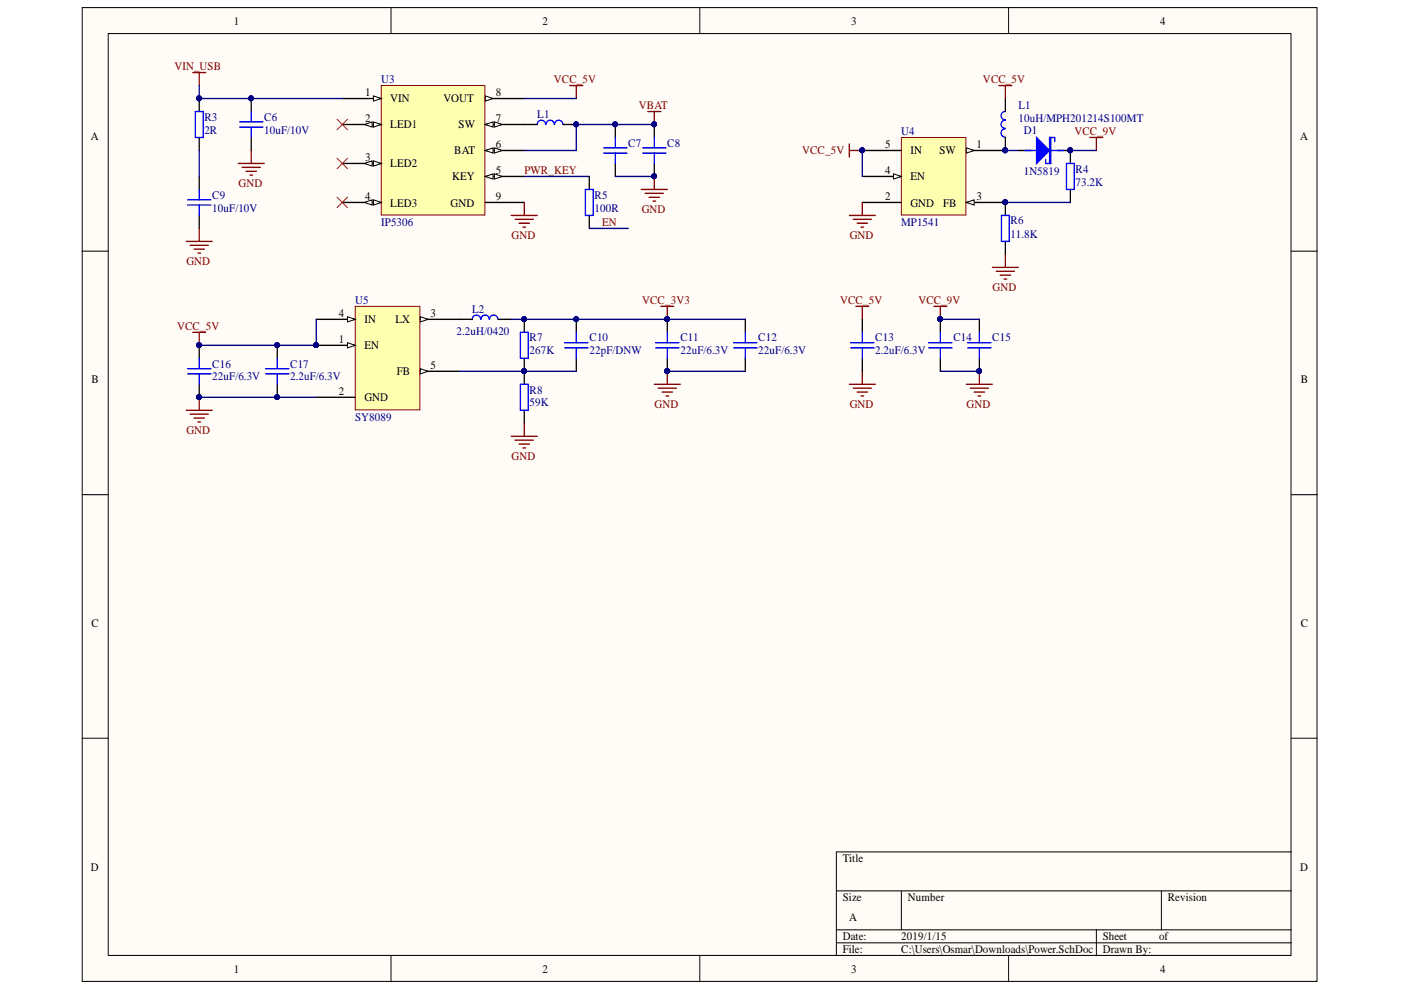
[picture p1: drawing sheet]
<svg xmlns="http://www.w3.org/2000/svg" width="297mm" height="210mm" viewBox="0 0 297 210" stroke-linecap="round" stroke-linejoin="round" font-family="sans-serif">
<g fill="#fffcf8" stroke="#000" stroke-width=".21">
<path d="M17.4 1.6h261.8v206.5h-261.8z"/>
<path d="M22.9 7.1h250.8v195.5h-250.8z"/>
</g>
<g fill="none" stroke="#000" stroke-width=".21">
<path d="M82.9 1.6v5.5M148.4 1.6v5.5M213.8 1.6v5.5M17.4 53.2h5.5M273.8 53.2h5.5M17.4 104.9h5.5M273.8 104.9h5.5M17.4 156.5h5.5M273.8 156.5h5.5M177.3 188.9h96.5M177.3 197.1h96.5M177.3 199.9h96.5"/>
<path d="M191.1 188.9v8.2M232.5 197.1v5.6M246.2 188.9v8.2M273.8 180.6h-96.5v22.1M82.9 202.7v5.5M148.4 202.7v5.5M213.8 202.7v5.5"/>
</g>
<path d="M191.1 29.2h13.7v16.4h-13.7z" fill="#ffffb0" stroke="#800000" stroke-width=".21"/>
<path d="M204.9 31.9h8.3" fill="none" stroke="#000" stroke-width=".28"/>
<path d="M204.9 31.4l1.6 .5-1.6 .6z" fill="#fffcf8"/>
<path d="M204.9 31.4l1.6 .5-1.6 .6z" fill="none" stroke="#000" stroke-width=".21"/>
<circle cx="213.1" cy="31.9" r=".51" fill="#000080" stroke="#000080" stroke-width=".21"/>
<path d="M182.8 42.9h8.3M204.9 42.9h8.3" fill="none" stroke="#000" stroke-width=".28"/>
<path d="M204.9 42.9l1.6-.5v1.1z" fill="#fffcf8"/>
<path d="M204.9 42.9l1.6-.5v1.1z" fill="none" stroke="#000" stroke-width=".21"/>
<circle cx="213.1" cy="42.9" r=".51" fill="#000080" stroke="#000080" stroke-width=".21"/>
<path d="M182.8 37.4h8.3" fill="none" stroke="#000" stroke-width=".28"/>
<path d="M189.4 36.9l1.7 .5-1.7 .6z" fill="#fffcf8"/>
<path d="M189.4 36.9l1.7 .5-1.7 .6z" fill="none" stroke="#000" stroke-width=".21"/>
<path d="M182.8 31.9h8.3" fill="none" stroke="#000" stroke-width=".28"/>
<g fill="#000080" stroke="#000080" stroke-width=".21">
<circle cx="182.8" cy="31.9" r=".51"/>
<circle cx="213.1" cy="31.9" r=".51"/>
<circle cx="213.1" cy="42.9" r=".51"/>
</g>
<path d="M75.3 65h13.7v21.9h-13.7z" fill="#ffffb0" stroke="#800000" stroke-width=".21"/>
<path d="M67.1 67.7h8.2" fill="none" stroke="#000" stroke-width=".28"/>
<path d="M73.7 67.2l1.6 .5-1.6 .6z" fill="#fffcf8"/>
<path d="M73.7 67.2l1.6 .5-1.6 .6z" fill="none" stroke="#000" stroke-width=".21"/>
<path d="M67.1 73.2h8.2" fill="none" stroke="#000" stroke-width=".28"/>
<path d="M73.7 72.7l1.6 .5-1.6 .6z" fill="#fffcf8"/>
<path d="M73.7 72.7l1.6 .5-1.6 .6z" fill="none" stroke="#000" stroke-width=".21"/>
<circle cx="67" cy="73.2" r=".51" fill="#000080" stroke="#000080" stroke-width=".21"/>
<path d="M89.1 67.7h8.3M67.1 84.2h8.2" fill="none" stroke="#000" stroke-width=".28"/>
<path d="M89.1 67.2l1.7 .5-1.7 .6z" fill="#fffcf8"/>
<path d="M89.1 67.2l1.7 .5-1.7 .6z" fill="none" stroke="#000" stroke-width=".21"/>
<path d="M89.1 78.7h8.3" fill="none" stroke="#000" stroke-width=".28"/>
<path d="M89.1 78.2l1.7 .5-1.7 .6z" fill="#fffcf8"/>
<path d="M89.1 78.2l1.7 .5-1.7 .6z" fill="none" stroke="#000" stroke-width=".21"/>
<g fill="#000080" stroke="#000080" stroke-width=".21">
<circle cx="67" cy="73.2" r=".51"/>
<circle cx="42.2" cy="84.2" r=".51"/>
<circle cx="58.7" cy="73.2" r=".51"/>
<circle cx="58.7" cy="84.2" r=".51"/>
<circle cx="42.2" cy="73.2" r=".51"/>
<circle cx="141.4" cy="67.7" r=".51"/>
<circle cx="141.4" cy="78.7" r=".51"/>
<circle cx="111.1" cy="78.7" r=".51"/>
<circle cx="111.1" cy="67.7" r=".51"/>
<circle cx="122.1" cy="67.7" r=".51"/>
<circle cx="53.2" cy="20.8" r=".51"/>
<circle cx="42.2" cy="20.8" r=".51"/>
</g>
<g fill="none" stroke="#800000" stroke-width=".28">
<path d="M40.9 15.4h2.7M42.2 15.4v2.7M50.5 34.7h5.5M51.3 35.5h3.9M52.2 36.3h2.2M53 37.1h.5M53.3 31.9v2.8M39.5 51.2h5.5M40.3 52h3.9M41.1 52.8h2.2M42 53.7h.5M42.2 48.4v2.8"/>
<path d="M140.1 65h2.8M141.5 65v2.7M141.5 78.7v2.8M39.5 87h5.5M40.3 87.8h3.9M41.1 88.6h2.2M42 89.5h.5M42.2 84.2v2.8M108.4 92.5h5.5M109.2 93.3h3.9M110.1 94.1h2.2M110.9 95h.5"/>
<path d="M111.2 89.7v2.8M138.7 81.5h5.5M139.6 82.3h3.8M140.4 83.1h2.2M141.2 84h.6"/>
</g>
<g fill="none" stroke="#000" stroke-width=".28">
<path d="M42.2 20.9v2.7M42.2 29.2v2.7M42.2 37.4v2.8M53.3 20.9v2.7M53.3 29.2v2.7M42.2 45.7v2.7M42.2 73.2v2.8M58.8 73.2v2.8M97.4 67.7h2.7M105.6 67.7h2.8M111.2 67.7v2.8M111.2 76v5.5"/>
<path d="M122.2 67.7v2.8M122.2 76v2.7M141.5 67.7v2.8M141.5 76v2.7M158 67.7v2.8M158 76v2.7M42.2 81.5v2.7M58.8 81.5v2.7M111.2 87v2.7"/>
</g>
<g fill="none" stroke="#00f" stroke-width=".28">
<path d="M41.4 23.6h1.7v5.6h-1.7zM50.8 26.9h4.9M50.8 25.8h4.9M53.3 23.6v2.2M53.3 26.9v2.3M39.8 43.5h4.9M39.8 42.4h4.9M42.2 40.2v2.2M42.2 43.5v2.2M39.8 79.3h4.9M39.8 78.2h4.9M42.2 76v2.2"/>
<path d="M42.2 79.3v2.2M56.3 79.3h5M56.3 78.2h5M58.8 76v2.2M58.8 79.3v2.2M101.9 67.7a.88 .88 0 0 0-.9-.9 .88 .88 0 0 0-.9 .9M103.7 67.7a.87 .87 0 0 0-.9-.9 .87 .87 0 0 0-.8 .9M105.6 67.7a.88 .88 0 0 0-.9-.9 .88 .88 0 0 0-.9 .9M110.3 70.5h1.7v5.5h-1.7zM119.7 73.8h5M119.7 72.7h5M122.2 70.5v2.2"/>
<path d="M122.2 73.8v2.2M139 73.8h5M139 72.7h5M141.5 70.5v2.2M141.5 73.8v2.2M155.5 73.8h5M155.5 72.7h5M158 70.5v2.2M158 73.8v2.2M110.3 81.5h1.7v5.5h-1.7z"/>
</g>
<path d="M80.8 18.1h22v27.5h-22z" fill="#ffffb0" stroke="#800000" stroke-width=".21"/>
<path d="M72.6 20.9h8.2" fill="none" stroke="#000" stroke-width=".28"/>
<path d="M79.2 20.3l1.6 .6-1.6 .5z" fill="#fffcf8"/>
<path d="M79.2 20.3l1.6 .6-1.6 .5z" fill="none" stroke="#000" stroke-width=".21"/>
<path d="M72.6 26.4h8.2" fill="none" stroke="#000" stroke-width=".28"/>
<path d="M79.2 25.8l1.6 .6-1.6 .5z" fill="#fffcf8"/>
<path d="M79.2 25.8l1.6 .6-1.6 .5z" fill="none" stroke="#000" stroke-width=".21"/>
<path d="M77.3 26.4l1.6-.6v1.1z" fill="#fffcf8"/>
<path d="M77.3 26.4l1.6-.6v1.1z" fill="none" stroke="#000" stroke-width=".21"/>
<path d="M72.6 34.7h8.2" fill="none" stroke="#000" stroke-width=".28"/>
<path d="M79.2 34.1l1.6 .6-1.6 .5z" fill="#fffcf8"/>
<path d="M79.2 34.1l1.6 .6-1.6 .5z" fill="none" stroke="#000" stroke-width=".21"/>
<path d="M77.3 34.7l1.6-.6v1.1z" fill="#fffcf8"/>
<path d="M77.3 34.7l1.6-.6v1.1z" fill="none" stroke="#000" stroke-width=".21"/>
<path d="M72.6 42.9h8.2" fill="none" stroke="#000" stroke-width=".28"/>
<path d="M79.2 42.4l1.6 .5-1.6 .6z" fill="#fffcf8"/>
<path d="M79.2 42.4l1.6 .5-1.6 .6z" fill="none" stroke="#000" stroke-width=".21"/>
<path d="M77.3 42.9l1.6-.5v1.1z" fill="#fffcf8"/>
<path d="M77.3 42.9l1.6-.5v1.1z" fill="none" stroke="#000" stroke-width=".21"/>
<path d="M102.9 37.4h8.3" fill="none" stroke="#000" stroke-width=".28"/>
<path d="M102.9 37.4l1.6-.5v1.1z" fill="#fffcf8"/>
<path d="M102.9 37.4l1.6-.5v1.1z" fill="none" stroke="#000" stroke-width=".21"/>
<path d="M104.8 36.9l1.7 .5-1.7 .6z" fill="#fffcf8"/>
<path d="M104.8 36.9l1.7 .5-1.7 .6z" fill="none" stroke="#000" stroke-width=".21"/>
<path d="M102.9 31.9h8.3" fill="none" stroke="#000" stroke-width=".28"/>
<path d="M102.9 31.9l1.6-.5v1.1z" fill="#fffcf8"/>
<path d="M102.9 31.9l1.6-.5v1.1z" fill="none" stroke="#000" stroke-width=".21"/>
<path d="M104.8 31.4l1.7 .5-1.7 .6z" fill="#fffcf8"/>
<path d="M104.8 31.4l1.7 .5-1.7 .6z" fill="none" stroke="#000" stroke-width=".21"/>
<path d="M102.9 26.4h8.3" fill="none" stroke="#000" stroke-width=".28"/>
<path d="M102.9 26.4l1.6-.6v1.1z" fill="#fffcf8"/>
<path d="M102.9 26.4l1.6-.6v1.1z" fill="none" stroke="#000" stroke-width=".21"/>
<path d="M104.8 25.8l1.7 .6-1.7 .5z" fill="#fffcf8"/>
<path d="M104.8 25.8l1.7 .6-1.7 .5z" fill="none" stroke="#000" stroke-width=".21"/>
<path d="M102.9 20.9h8.3" fill="none" stroke="#000" stroke-width=".28"/>
<path d="M102.9 20.3l1.6 .6-1.6 .5z" fill="#fffcf8"/>
<path d="M102.9 20.3l1.6 .6-1.6 .5z" fill="none" stroke="#000" stroke-width=".21"/>
<path d="M111.2 26.4h2.7M119.4 26.4h2.8M130.5 26.4v2.8M130.5 34.7v2.7M138.7 26.4v2.8M138.7 34.7v2.7M213.2 20.9v2.7M213.2 29.2v2.7M215.9 31.9h2.8M224.2 31.9h2.7M102.9 42.9h8.3" fill="none" stroke="#000" stroke-width=".28"/>
<g fill="none" stroke="#00f" stroke-width=".28">
<path d="M115.7 26.4a.88 .88 0 0 0-.9-.9 .88 .88 0 0 0-.9 .9M117.5 26.4a.87 .87 0 0 0-.9-.9 .87 .87 0 0 0-.8 .9M119.3 26.4a.88 .88 0 0 0-.8-.9 .88 .88 0 0 0-.9 .9M128 32.5h4.9M128 31.4h4.9M130.5 29.2v2.2M130.5 32.5v2.2M136.2 32.5h5M136.2 31.4h5M138.7 29.2v2.2M138.7 32.5v2.2M213.2 23.6a.88 .88 0 0 0-1 .9 .88 .88 0 0 0 1 .9"/>
<path d="M213.2 25.5a.87 .87 0 0 0-1 .9 .87 .87 0 0 0 1 .8M213.2 27.3a.88 .88 0 0 0-1 .9 .88 .88 0 0 0 1 .9M217.3 31.9h8.3M222.5 29.2h.3v5.5h-.3zM222.7 29.2v5.5"/>
</g>
<g fill="#000080" stroke="#000080" stroke-width=".21">
<circle cx="122.1" cy="26.4" r=".51"/>
<circle cx="130.4" cy="26.4" r=".51"/>
<circle cx="138.7" cy="26.4" r=".51"/>
<circle cx="138.7" cy="37.4" r=".51"/>
<circle cx="182.8" cy="31.9" r=".51"/>
<circle cx="213.1" cy="31.9" r=".51"/>
<circle cx="226.9" cy="31.9" r=".51"/>
</g>
<g fill="none" stroke="#800000" stroke-width=".28">
<path d="M120.8 18.1h2.8M122.2 18.1v2.8M211.8 18.1h2.7M213.2 18.1v2.8M137.3 23.6h2.8M138.7 23.6v2.8M138.7 37.4v2.8M180.1 30.5v2.8M180.1 31.9h2.7M108.4 45.7h5.5M109.2 46.5h3.9M110.1 47.3h2.2"/>
<path d="M110.9 48.2h.5M111.2 42.9v2.8M136 40.2h5.5M136.8 41h3.9M137.6 41.8h2.2M138.4 42.6h.6M180.1 45.7h5.5M180.9 46.5h3.9M181.7 47.3h2.2M182.6 48.2h.5M182.8 42.9v2.8"/>
</g>
<path d="M71.5 25.3l2.2 2.2M71.5 33.6l2.2 2.2M73.7 25.3l-2.2 2.2M73.7 33.6l-2.2 2.2M71.5 41.8l2.2 2.2M73.7 41.8l-2.2 2.2" fill="none" stroke="#f00" stroke-width=".21"/>
<path d="M219.8 29.2l2.7 2.7-2.7 2.8z" fill="#00f"/>
<g fill="none" stroke="#00f" stroke-width=".28">
<path d="M219.8 29.2l2.7 2.7-2.7 2.8zM221.7 33.8v.9h1.1M222.5 29.2h1.1v.8M226.1 34.7h1.7v5.5h-1.7zM124.1 40.2h1.7v5.5h-1.7zM212.3 45.7h1.7v5.5h-1.7zM180.3 73.8h5M180.3 72.7h5M182.8 70.5v2.2M182.8 73.8v2.2M196.9 73.8h5M196.9 72.7h5"/>
<path d="M199.4 70.5v2.2M199.4 73.8v2.2M205.2 73.8h4.9M205.2 72.7h4.9M207.6 70.5v2.2M207.6 73.8v2.2"/>
</g>
<g fill="#000080" stroke="#000080" stroke-width=".21">
<circle cx="226.9" cy="31.9" r=".51"/>
<circle cx="213.1" cy="42.9" r=".51"/>
<circle cx="199.3" cy="67.7" r=".51"/>
<circle cx="42.2" cy="84.2" r=".51"/>
<circle cx="58.7" cy="84.2" r=".51"/>
<circle cx="42.2" cy="73.2" r=".51"/>
<circle cx="58.7" cy="73.2" r=".51"/>
<circle cx="67" cy="73.2" r=".51"/>
<circle cx="141.4" cy="67.7" r=".51"/>
<circle cx="141.4" cy="78.7" r=".51"/>
<circle cx="111.1" cy="78.7" r=".51"/>
<circle cx="122.1" cy="67.7" r=".51"/>
<circle cx="111.1" cy="67.7" r=".51"/>
<circle cx="42.2" cy="20.8" r=".51"/>
<circle cx="53.2" cy="20.8" r=".51"/>
<circle cx="122.1" cy="26.4" r=".51"/>
<circle cx="130.4" cy="26.4" r=".51"/>
<circle cx="138.7" cy="26.4" r=".51"/>
<circle cx="138.7" cy="37.4" r=".51"/>
<circle cx="182.8" cy="31.9" r=".51"/>
<circle cx="213.1" cy="31.9" r=".51"/>
<circle cx="207.6" cy="78.7" r=".51"/>
</g>
<path d="M124.9 37.4v2.8M226.9 31.9v2.8M124.9 45.7v2.7M213.2 42.9v2.8M213.2 51.2v2.7M226.9 40.2v2.7M182.8 67.7v2.8M182.8 76v2.7M199.4 67.7v2.8M199.4 76v2.7M207.6 67.7v2.8M207.6 76v2.7" fill="none" stroke="#000" stroke-width=".28"/>
<g fill="none" stroke="#800000" stroke-width=".28">
<path d="M231.1 29.2h2.7M232.5 29.2v2.7M210.4 56.7h5.5M211.2 57.5h3.9M212.1 58.3h2.2M212.9 59.2h.5M213.2 53.9v2.8M40.9 70.5h2.7M42.2 70.5v2.7M181.5 65h2.7M182.8 65v2.7M182.8 78.7v2.8"/>
<path d="M198 65h2.7M199.4 65v2.7M207.6 78.7v2.8M180.1 81.5h5.5M180.9 82.3h3.9M181.7 83.1h2.2M182.6 84h.5M204.9 81.5h5.5M205.7 82.3h3.9M206.5 83.1h2.2M207.4 84h.5"/>
</g>
<g fill="none" stroke="#000080" stroke-width=".28">
<path d="M42.2 18.1v2.8h30.4M42.2 31.9v5.5M111.2 20.9h11M111.2 37.4h13.7M130.5 37.4h8.2M138.7 26.4h-16.5v5.5h-11M182.8 31.9v5.5M213.2 31.9h2.7M226.9 31.9h5.6M124.9 48.4h8.3M213.2 42.9h13.7M67.1 67.7v5.5h-24.9"/>
<path d="M97.4 78.7h24.8M108.4 67.7h49.6M141.5 78.7h16.5M199.4 67.7h8.2M199.4 78.7h8.2M42.2 84.2h24.9"/>
</g>
<g font-size="2.5">
<text x="49.6" y="5.2">1</text>
<text x="115" y="5.2">2</text>
<text x="180.5" y="5.2">3</text>
<text x="246" y="5.2">4</text>
<text x="77.4" y="20.4">1</text>
<text x="82.8" y="21.7">VIN</text>
<text x="94" y="21.7">VOUT</text>
<text x="105.1" y="20.4">8</text>
<text x="19.3" y="29.7">A</text>
<text x="77.4" y="25.9">2</text>
<text x="82.8" y="27.2">LED1</text>
<text x="97.2" y="27.2">SW</text>
<text x="105.1" y="25.9">7</text>
<text x="275.7" y="29.7">A</text>
<text x="77.4" y="34.2">3</text>
<text x="82.8" y="35.5">LED2</text>
<text x="96.3" y="32.7">BAT</text>
<text x="105.1" y="31.4">6</text>
<text x="187.7" y="31.4">5</text>
<text x="193" y="32.7">IN</text>
<text x="199.2" y="32.7">SW</text>
<text x="207.1" y="31.4">1</text>
<text x="95.9" y="38.2">KEY</text>
<text x="105.1" y="36.9">5</text>
<text x="187.7" y="36.9">4</text>
<text x="193" y="38.2">EN</text>
<text x="77.4" y="42.4">4</text>
<text x="82.8" y="43.8">LED3</text>
<text x="95.5" y="43.8">GND</text>
<text x="105.1" y="42.4">9</text>
<text x="187.7" y="42.4">2</text>
<text x="193" y="43.8">GND</text>
<text x="200" y="43.8">FB</text>
<text x="207.1" y="42.4">3</text>
<text x="71.8" y="67.1">4</text>
<text x="77.3" y="68.6">IN</text>
<text x="83.9" y="68.6">LX</text>
<text x="91.3" y="67.1">3</text>
<text x="71.8" y="72.7">1</text>
<text x="77.3" y="74.1">EN</text>
<text x="19.4" y="81.2">B</text>
<text x="71.8" y="83.7">2</text>
<text x="84.1" y="79.6">FB</text>
<text x="91.3" y="78.2">5</text>
<text x="275.8" y="81.2">B</text>
<text x="77.3" y="85.1">GND</text>
<text x="19.4" y="132.9">C</text>
<text x="275.8" y="132.9">C</text>
<text x="19.3" y="184.6">D</text>
<text x="178.7" y="182.8">Title</text>
<text x="275.7" y="184.6">D</text>
<text x="178.7" y="191.1">Size</text>
<text x="192.5" y="191.1">Number</text>
<text x="247.6" y="191.1">Revision</text>
<text x="180.1" y="195.2">A</text>
<text x="178.7" y="199.4">Date:</text>
<text x="178.7" y="202.1">File:</text>
<text x="191.1" y="199.4">2019/1/15</text>
<text x="191.1" y="202.1">C:\Users\Osmar\Downloads\Power.SchDoc</text>
<text x="233.8" y="199.4">Sheet</text>
<text x="233.8" y="202.1">Drawn By:</text>
<text x="245.7" y="199.4">of</text>
<text x="49.6" y="206.2">1</text>
<text x="115" y="206.2">2</text>
<text x="180.5" y="206.2">3</text>
<text x="246" y="206.2">4</text>
</g>
<g font-size="2.5" fill="#800000">
<text x="37" y="14.9">VIN_USB</text>
<text x="117.4" y="17.6">VCC_5V</text>
<text x="208.4" y="17.6">VCC_5V</text>
<text x="135.5" y="23.1">VBAT</text>
<text x="227.8" y="28.6">VCC_9V</text>
<text x="170.1" y="32.7">VCC_5V</text>
<text x="50.6" y="39.6">GND</text>
<text x="111.2" y="36.9">PWR_KEY</text>
<text x="127.7" y="47.9">EN</text>
<text x="136.1" y="45.1">GND</text>
<text x="108.5" y="50.6">GND</text>
<text x="180.2" y="50.6">GND</text>
<text x="39.5" y="56.1">GND</text>
<text x="136.1" y="64.4">VCC_3V3</text>
<text x="178.1" y="64.4">VCC_5V</text>
<text x="194.7" y="64.4">VCC_9V</text>
<text x="210.4" y="61.6">GND</text>
<text x="37.6" y="69.9">VCC_5V</text>
<text x="138.8" y="86.4">GND</text>
<text x="180.2" y="86.4">GND</text>
<text x="204.9" y="86.4">GND</text>
<text x="39.5" y="92">GND</text>
<text x="108.5" y="97.5">GND</text>
</g>
<g font-size="2.5" fill="#000080">
<text x="80.8" y="17.6">U3</text>
<text x="215.9" y="23.1">L1</text>
<text x="43.3" y="25.6">R3</text>
<text x="43.3" y="28.3">2R</text>
<text x="56" y="25.6">C6</text>
<text x="56" y="28.3">10uF/10V</text>
<text x="113.9" y="24.9">L1</text>
<text x="191.1" y="28.6">U4</text>
<text x="215.9" y="25.9">10uH/MPH201214S100MT</text>
<text x="217" y="28.3">D1</text>
<text x="133.2" y="31.1">C7</text>
<text x="141.5" y="31.1">C8</text>
<text x="217" y="37.1">1N5819</text>
<text x="228" y="36.6">R4</text>
<text x="228" y="39.4">73.2K</text>
<text x="45" y="42.1">C9</text>
<text x="45" y="44.9">10uF/10V</text>
<text x="80.8" y="47.9">IP5306</text>
<text x="126.1" y="42.1">R5</text>
<text x="126.1" y="44.9">100R</text>
<text x="191.1" y="47.9">MP1541</text>
<text x="214.3" y="47.6">R6</text>
<text x="214.3" y="50.4">11.8K</text>
<text x="75.3" y="64.4">U5</text>
<text x="96.8" y="71">2.2uH/0420</text>
<text x="100.1" y="66.3">L2</text>
<text x="45" y="78">C16</text>
<text x="61.5" y="78">C17</text>
<text x="112.3" y="72.4">R7</text>
<text x="112.3" y="75.2">267K</text>
<text x="125" y="72.4">C10</text>
<text x="125" y="75.2">22pF/DNW</text>
<text x="144.3" y="72.4">C11</text>
<text x="144.3" y="75.2">22uF/6.3V</text>
<text x="160.8" y="72.4">C12</text>
<text x="160.8" y="75.2">22uF/6.3V</text>
<text x="185.6" y="72.4">C13</text>
<text x="185.6" y="75.2">2.2uF/6.3V</text>
<text x="202.2" y="72.4">C14</text>
<text x="210.4" y="72.4">C15</text>
<text x="45" y="80.7">22uF/6.3V</text>
<text x="61.5" y="80.7">2.2uF/6.3V</text>
<text x="112.3" y="83.4">R8</text>
<text x="75.3" y="89.2">SY8089</text>
<text x="112.3" y="86.2">59K</text>
</g>
</svg>
